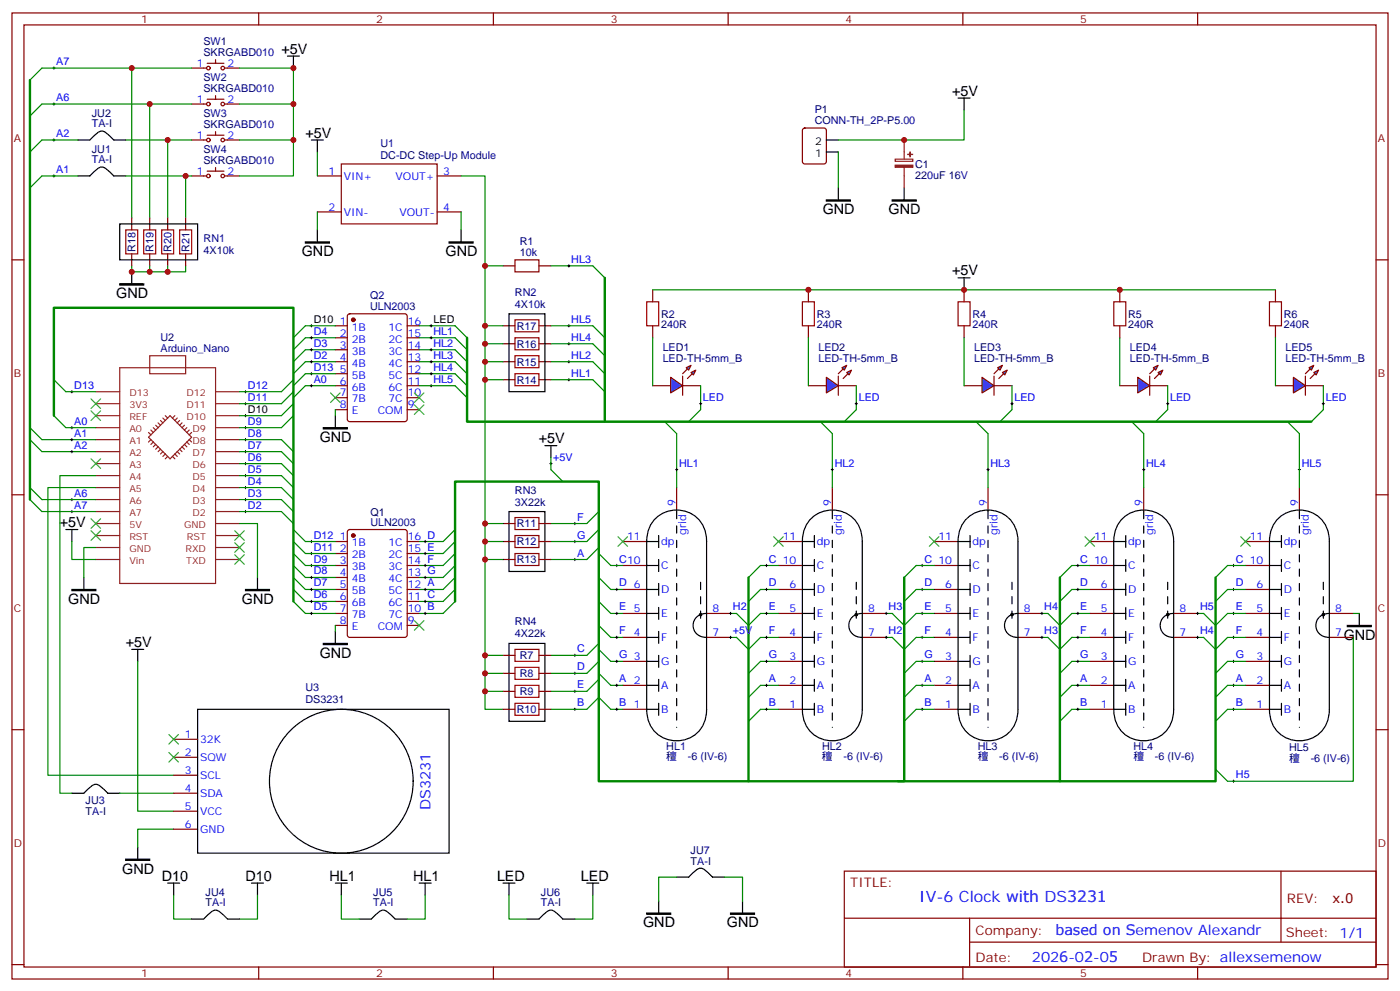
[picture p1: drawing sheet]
<svg xmlns="http://www.w3.org/2000/svg" width="412mm" height="292mm" viewBox="0 0 412 292" stroke-linecap="round" stroke-linejoin="round" font-family="sans-serif">
<g fill="none" stroke="#870000" stroke-width=".35">
<path d="M3.5 3.8h405.4v284.3h-405.4zM7.1 7.3h398.2v277.3h-398.2zM61 18.6h5M63.5 17.6v1M76.2 3.8v3.5M145.3 3.8v3.5M214.5 3.8v3.5M283.6 3.8v3.5M352.8 3.8v3.5M56.4 20h4.3M56.4 30.6h4.3M61 29.2h5"/>
<path d="M61 39.8h5M63.5 28.2v1M63.5 38.7v1.1M66.3 20h4.3M66.3 30.6h4.3M56.4 51.8h4.3M56.4 41.2h4.3M61 50.4h5M63.5 49.3v1.1M66.3 51.8h4.3M66.3 41.2h4.3M93.5 51.8h7"/>
<path d="M100.5 48.3h28.3v17.6h-28.3zM128.8 51.8h7M3.5 76.5h3.6M93.5 62.4h7M128.8 62.4h7M148.2 78.2h3.5M158.7 78.2h3.6M405.3 76.5h3.6M98.8 95.9h3.5M98.8 99.4h3.5M102.5 92.6l.5-.2h16.2l.7 .4v30.6l-.4 .7h-16.5l-.6-.5-.1-30.5zM119.9 95.9h3.6"/>
<path d="M119.9 99.4h3.6M98.8 102.9h3.5M98.8 106.5h3.5M98.8 110h3.5M98.8 113.5h3.5M98.8 117.1h3.5M119.9 102.9h3.6M119.9 106.5h3.6M119.9 110h3.6M119.9 113.5h3.6M119.9 117.1h3.6M192.3 113.5h5.3"/>
<path d="M201.1 113.5h5.3M98.8 120.6h3.5M119.9 120.6h3.6M3.5 145.6h3.6M98.8 159.4h3.5M102.5 156.1l.5-.2h16.2l.7 .4v30.6l-.4 .7h-16.5l-.6-.5-.1-30.5zM119.9 159.4h3.6M183.4 159.4h7.1M199.3 143.5v7.1M229.3 159.4h7.1M245.2 143.5v7.1M275.2 159.4h7"/>
<path d="M291 143.5v7.1M321 159.4h7.1M336.9 143.5v7.1M366.9 159.4h7M382.8 143.5v7.1M405.3 145.6h3.6M98.8 173.5h3.5M98.8 166.4h3.5M98.8 162.9h3.5M98.8 170h3.5M98.8 177h3.5M119.9 173.5h3.6"/>
<path d="M119.9 166.4h3.6M119.9 162.9h3.6M119.9 170h3.6M119.9 177h3.6M183.4 173.5h7.1M183.4 166.4h7.1M229.3 173.5h7.1M229.3 166.4h7.1M275.2 173.5h7M275.2 166.4h7M321 173.5h7.1M321 166.4h7.1"/>
<path d="M366.9 173.5h7M366.9 166.4h7M98.8 180.6h3.5M98.8 184.1h3.5M119.9 180.6h3.6M119.9 184.1h3.6M183.4 194.7h7.1M183.4 187.6h7.1M183.4 180.6h7.1M208.1 187.6h7.1M208.1 180.6h7.1M229.3 194.7h7.1"/>
<path d="M229.3 187.6h7.1M229.3 180.6h7.1M254 187.6h7.1M254 180.6h7.1M275.2 194.7h7M275.2 187.6h7M275.2 180.6h7M299.9 187.6h7M299.9 180.6h7M321 194.7h7.1M321 187.6h7.1M321 180.6h7.1"/>
<path d="M345.7 187.6h7.1M345.7 180.6h7.1M366.9 194.7h7M366.9 187.6h7M366.9 180.6h7M391.6 187.6h7M391.6 180.6h7M3.5 214.8h3.6M183.4 208.8h7.1M183.4 201.7h7.1M229.3 208.8h7.1M229.3 201.7h7.1"/>
<path d="M275.2 208.8h7M275.2 201.7h7M321 208.8h7.1M321 201.7h7.1M366.9 208.8h7M366.9 201.7h7M405.3 214.8h3.6M248.7 256.4h156.6v28.2h-156.6zM377.3 256.4v20.9M248.7 270.2h156.5M285.6 277.3h119.6M285.6 270.2v14.2"/>
<path d="M3.5 283.9h3.6M76.2 284.6v3.5M145.3 284.6v3.5M214.5 284.6v3.5M283.6 284.6v3.5M352.8 284.6v3.5M405.3 283.9h3.6"/>
<circle cx="61.4" cy="30.6" r=".53"/>
<circle cx="61.4" cy="20" r=".53"/>
<circle cx="65.6" cy="30.6" r=".53"/>
<circle cx="65.6" cy="20" r=".53"/>
<circle cx="61.4" cy="41.2" r=".53"/>
<circle cx="61.4" cy="51.8" r=".53"/>
<circle cx="65.6" cy="41.2" r=".53"/>
<circle cx="65.6" cy="51.8" r=".53"/>
</g>
<g fill="none" stroke="#8c2424" stroke-width=".35">
<path d="M28.2 118.8h7.1M28.2 115.3h7.1M35.3 108.2h28.2v63.5h-28.2zM44.1 104.7h10.6v5.3h-10.6zM63.5 118.8h7.1M63.5 115.3h7.1M28.2 122.3h7.1M28.2 125.9h7.1M28.2 129.4h7.1M28.2 132.9h7.1M28.2 136.5h7.1M28.2 140h7.1"/>
<path d="M43.7 128.7l6.4-6.4 6.3 6.4-6.3 6.3zM43.7 127.3l.7 .7M44.4 126.6l.8 .7M44.4 129.4l-.7 .7M45.2 125.9l.7 .7M45.2 130.1l-.8 .7M45.9 125.2l.7 .7M45.9 130.8l-.7 .7M46.6 124.5l.7 .7M46.6 131.5l-.7 .7M47.3 123.8l.7 .7M47.3 132.2l-.7 .7"/>
<path d="M48 123l.7 .8M48 132.9l-.7 .7M48.7 122.3l.7 .7M48.7 133.6l-.7 .7M49.4 134.3l-.7 .7M50.8 134.3l.7 .7M51.5 133.6l.7 .7M51.5 122.3l-.7 .7M52.2 123l-.7 .8M52.2 132.9l.7 .7M52.9 132.2l.7 .7M52.9 123.8l-.7 .7"/>
<path d="M53.6 131.5l.7 .7M53.6 124.5l-.7 .7M54.3 130.8l.7 .7M54.3 125.2l-.7 .7M55 130.1l.7 .7M55 125.9l-.7 .7M55.7 129.4l.7 .7M55.7 126.6l-.7 .7M56.4 127.3l-.7 .7M63.5 122.3h7.1M63.5 125.9h7.1M63.5 129.4h7.1"/>
<path d="M63.5 132.9h7.1M63.5 136.5h7.1M63.5 140h7.1M28.2 143.5h7.1M28.2 147h7.1M28.2 150.6h7.1M28.2 154.1h7.1M28.2 157.6h7.1M63.5 143.5h7.1M63.5 147h7.1M63.5 150.6h7.1M63.5 154.1h7.1"/>
<path d="M63.5 157.6h7.1M28.2 161.1h7.1M28.2 164.7h7.1M63.5 161.1h7.1M63.5 164.7h7.1"/>
</g>
<g fill="none" stroke="#000" stroke-width=".35">
<path d="M91.7 41.2h3.5M93.5 41.2v3.5M93.5 67.7v3.5M135.8 67.7v3.5M98.8 122.3v3.6M19.4 155.9h3.5M21.2 155.9v3.5M190.5 159.4a8.8 8.8 0 0 1 8.8-9.3 8.8 8.8 0 0 1 8.8 9.3v49.4a8.8 8.8 0 0 1-8.8 9.2 8.8 8.8 0 0 1-8.8-9.2M190.5 159.4v49.4M194 157.6v1.8h-3.5M194 159.4v1.7M236.4 159.4a8.8 8.8 0 0 1 8.8-9.3 8.8 8.8 0 0 1 8.8 9.3v49.4a8.8 8.8 0 0 1-8.8 9.2 8.8 8.8 0 0 1-8.8-9.2"/>
<path d="M236.4 159.4v49.4M239.9 157.6v1.8h-3.5M239.9 159.4v1.7M282.2 159.4a8.8 8.8 0 0 1 8.8-9.3 8.8 8.8 0 0 1 8.9 9.3v49.4a8.8 8.8 0 0 1-8.9 9.2 8.8 8.8 0 0 1-8.8-9.2M282.2 159.4v49.4M285.8 157.6v1.8h-3.6M285.8 159.4v1.7M328.1 159.4a8.8 8.8 0 0 1 8.8-9.3 8.8 8.8 0 0 1 8.8 9.3v49.4a8.8 8.8 0 0 1-8.8 9.2 8.8 8.8 0 0 1-8.8-9.2M328.1 159.4v49.4M331.6 157.6v1.8h-3.5M331.6 159.4v1.7M373.9 159.4a8.8 8.8 0 0 1 8.9-9.3 8.8 8.8 0 0 1 8.8 9.3v49.4a8.8 8.8 0 0 1-8.8 9.2 8.8 8.8 0 0 1-8.9-9.2"/>
<path d="M373.9 159.4v49.4M377.5 157.6v1.8h-3.6M377.5 159.4v1.7M24.7 170v3.5M75.8 170v3.5M194 171.7v1.8h-3.5M194 178.8v1.8h-3.5M194 164.7v1.7h-3.5M194 166.4v1.8M194 173.5v1.8M239.9 171.7v1.8h-3.5M239.9 178.8v1.8h-3.5"/>
<path d="M239.9 164.7v1.7h-3.5M239.9 166.4v1.8M239.9 173.5v1.8M285.8 171.7v1.8h-3.6M285.8 178.8v1.8h-3.6M285.8 164.7v1.7h-3.6M285.8 166.4v1.8M285.8 173.5v1.8M331.6 171.7v1.8h-3.5M331.6 178.8v1.8h-3.5M331.6 164.7v1.7h-3.5M331.6 166.4v1.8"/>
<path d="M331.6 173.5v1.8M377.5 171.7v1.8h-3.6M377.5 178.8v1.8h-3.6M377.5 164.7v1.7h-3.6M377.5 166.4v1.8M377.5 173.5v1.8M38.8 191.1h3.5M40.6 191.1v3.6M98.8 185.8v3.6M194 185.8v1.8h-3.5M194 192.9v1.8h-3.5M194 200v1.7h-3.5"/>
<path d="M194 180.6v1.7M194 187.6v1.8M194 194.7v1.7M208.1 180.6a3.6 3.6 0 0 0-3.9 3.5 3.6 3.6 0 0 0 3.9 3.5M239.9 185.8v1.8h-3.5M239.9 192.9v1.8h-3.5M239.9 200v1.7h-3.5M239.9 180.6v1.7M239.9 187.6v1.8M239.9 194.7v1.7M254 180.6a3.6 3.6 0 0 0-4 3.5 3.6 3.6 0 0 0 4 3.5M285.8 185.8v1.8h-3.6"/>
<path d="M285.8 192.9v1.8h-3.6M285.8 200v1.7h-3.6M285.8 180.6v1.7M285.8 187.6v1.8M285.8 194.7v1.7M299.9 180.6a3.6 3.6 0 0 0-4 3.5 3.6 3.6 0 0 0 4 3.5M331.6 185.8v1.8h-3.5M331.6 192.9v1.8h-3.5M331.6 200v1.7h-3.5M331.6 180.6v1.7M331.6 187.6v1.8M331.6 194.7v1.7"/>
<path d="M345.7 180.6a3.6 3.6 0 0 0-3.9 3.5 3.6 3.6 0 0 0 3.9 3.5M377.5 185.8v1.8h-3.6M377.5 192.9v1.8h-3.6M377.5 200v1.7h-3.6M377.5 180.6v1.7M377.5 187.6v1.8M377.5 194.7v1.7M391.6 180.6a3.6 3.6 0 0 0-4 3.5 3.6 3.6 0 0 0 4 3.5M400.4 180.6v3.5M194 207v1.8h-3.5M194 201.7v1.8M194 208.8v1.7"/>
<path d="M239.9 207v1.8h-3.5M239.9 201.7v1.8M239.9 208.8v1.7M285.8 207v1.8h-3.6M285.8 201.7v1.8M285.8 208.8v1.7M331.6 207v1.8h-3.5M331.6 201.7v1.8M331.6 208.8v1.7M377.5 207v1.8h-3.6M377.5 201.7v1.8M377.5 208.8v1.7"/>
<path d="M40.6 249.3v3.6"/>
</g>
<path d="M199.3 150.6v63.5M245.2 150.6v63.5M291 150.6v63.5M336.9 150.6v63.5M382.8 150.6v63.5M206.4 171.4v10.6M252.2 171.4v10.6M298.1 171.4v10.6M344 171.4v10.6M389.8 171.4v10.6" fill="none" stroke="#000" stroke-width=".35" stroke-dasharray="2.1 2.1"/>
<g fill="#000" stroke="#000" stroke-width=".35">
<path d="M90 71.2h7v.3h-7zM132.3 71.2h7v.3h-7zM95.2 125.9h7.1v.3h-7.1zM21.2 173.5h7v.3h-7zM72.3 173.5h7.1v.3h-7.1zM95.2 189.4h7.1v.3h-7.1zM396.9 184.1h7v.3h-7zM37 252.9h7.1v.3h-7.1z"/>
<circle cx="206.4" cy="180.9" r=".35"/>
<circle cx="252.2" cy="180.9" r=".35"/>
<circle cx="298.1" cy="180.9" r=".35"/>
<circle cx="344" cy="180.9" r=".35"/>
<circle cx="389.8" cy="180.9" r=".35"/>
</g>
<g fill="#870000" stroke="#870000" stroke-width=".35">
<circle cx="104.1" cy="157.6" r=".53"/>
<circle cx="104.1" cy="94.1" r=".53"/>
</g>
<g fill="none" stroke="#008700" stroke-width=".35">
<path d="M93.5 44.7v7.1M93.5 62.4v5.3M135.8 62.4v5.3M162.3 78.2h12.3l3.6 3.6M98.8 95.9h-8.8l-3.6 3.5M98.8 99.4h-8.8l-3.6 3.5M123.5 95.9h10.6l3.5 3.5M123.5 99.4h10.6l3.5 3.5M15.9 111.8l3.5 3.5h8.8M86.4 111.8l-3.5 3.5h-12.3M86.4 115.3l-3.5 3.5h-12.3M86.4 118.8l-3.5 3.5h-12.3"/>
<path d="M90 113.5h8.8M98.8 102.9h-8.8l-3.6 3.6M98.8 106.5h-8.8l-3.6 3.5M98.8 110h-8.8l-3.6 3.5M123.5 102.9h10.6l3.5 3.6M123.5 106.5h10.6l3.5 3.5M123.5 110h10.6l3.5 3.5M8.8 125.9l3.5 3.5h15.9M8.8 129.4l3.5 3.5h15.9M70.6 140h12.3l3.5 3.5M70.6 136.5h12.3l3.5 3.5M70.6 132.9h12.3l3.5 3.6"/>
<path d="M70.6 129.4h12.3l3.5 3.5M86.4 122.3l-3.5 3.6h-12.3M195.8 124.1l3.5 3.5v15.9M241.7 124.1l3.5 3.5v15.9M287.5 124.1l3.5 3.5v15.9M333.4 124.1l3.5 3.5v15.9M379.2 124.1l3.6 3.5v15.9M8.8 143.5l3.5 3.5M21.2 159.4v5.3h7M70.6 154.1h5.2v15.9M70.6 150.6h12.3l3.5 3.5M70.6 147h12.3l3.5 3.6"/>
<path d="M70.6 143.5h12.3l3.5 3.5M86.4 155.9l3.6 3.5h8.8M86.4 159.4l3.6 3.5h8.8M134.1 159.4l-3.6 3.5h-7M134.1 155.9l-3.6 3.5h-7M28.2 161.1h-3.5v8.9M86.4 162.9l3.6 3.5h8.8M86.4 170l3.6 3.5h8.8M86.4 177l3.6 3.6h8.8M86.4 166.4l3.6 3.6h8.8M86.4 173.5l3.6 3.5h8.8M134.1 162.9l-3.6 3.5h-7"/>
<path d="M134.1 170l-3.6 3.5h-7M134.1 177l-3.6 3.6h-7M134.1 173.5l-3.6 3.5h-7M134.1 166.4l-3.6 3.6h-7M176.4 170l3.5 3.5h3.5M176.4 177l3.5 3.6h3.5M229.3 166.4h-5.3l-3.5 3.6M229.3 173.5h-5.3l-3.5 3.5M321 166.4h-5.3l-3.5 3.6M321 173.5h-5.3l-3.5 3.5M366.9 166.4h-5.3l-3.5 3.6M366.9 173.5h-5.3l-3.5 3.5"/>
<path d="M176.4 184.1l3.5 3.5h3.5M176.4 191.1l3.5 3.6h3.5M176.4 198.2l3.5 3.5h3.5M215.2 180.6h1.8l3.5 3.5 3.5-3.5h5.3M215.2 187.6h1.8l3.5 3.5 3.5-3.5h5.3M229.3 194.7h-5.3l-3.5 3.5M261.1 180.6h1.7l3.5 3.5M261.1 187.6h1.7l3.5 3.5M306.9 180.6h1.8l3.5 3.5 3.5-3.5h5.3M306.9 187.6h1.8l3.5 3.5 3.5-3.5h5.3M321 194.7h-5.3l-3.5 3.5M352.8 180.6h1.7l3.6 3.5 3.5-3.5h5.3"/>
<path d="M352.8 187.6h1.7l3.6 3.5 3.5-3.5h5.3M366.9 194.7h-5.3l-3.5 3.5M176.4 205.2l3.5 3.6h3.5M229.3 201.7h-5.3l-3.5 3.5M229.3 208.8h-5.3l-3.5 3.5M321 201.7h-5.3l-3.5 3.5M321 208.8h-5.3l-3.5 3.5M366.9 201.7h-5.3l-3.5 3.5M366.9 208.8h-5.3l-3.5 3.5M358.1 226.4l3.5 3.5"/>
</g>
<path d="M178.2 81.8v42.3M220.5 170v59.9" fill="none" stroke="#008700" stroke-width=".71"/>
<g fill="none" stroke="#000" stroke-width=".29">
<path d="M15.5 30.6h.7M15.9 30.3v.7M15.5 51.8h.7M15.5 41.2h.7M15.9 40.9v.7M15.9 51.4v.7M167.2 78.2h.7M167.6 77.9v.7M91.4 95.9h.7M91.7 95.5v.7M126.6 95.9h.8M126.6 99.4h.8"/>
<path d="M127 95.5v.7M127 99.1v.7M167.2 95.9h.7M167.6 95.5v.7M20.8 115.3h.7M21.2 114.9v.7M72 118.8h.7M72 115.3h.7M72.3 114.9v.7M72.3 118.5v.7M91.4 110h.7M91.4 113.5h.7"/>
<path d="M91.7 109.6v.7M91.7 113.2v.7M126.6 110h.8M126.6 113.5h.8M126.6 102.9h.8M127 102.6v.7M127 109.6v.7M127 113.2v.7M167.2 111.8h.7M167.2 106.5h.7M167.2 101.2h.7M167.6 100.8v.7"/>
<path d="M167.6 106.1v.7M167.6 111.4v.7M20.8 129.4h.7M20.8 132.9h.7M20.8 125.9h.7M21.2 125.5v.7M21.2 129v.8M21.2 132.6v.7M72 129.4h.7M72 132.9h.7M72 136.5h.7M72 140h.7"/>
<path d="M72 125.9h.7M72 122.3h.7M72.3 122v.7M72.3 125.5v.7M72.3 129v.8M72.3 132.6v.7M72.3 136.1v.7M72.3 139.6v.7M199 138.2h.7M199.3 137.9v.7M244.8 138.2h.7M245.2 137.9v.7"/>
<path d="M290.7 138.2h.7M291 137.9v.7M336.5 138.2h.8M336.9 137.9v.7M382.4 138.2h.7M382.8 137.9v.7M20.8 147h.7M21.2 146.7v.7M72 143.5h.7M72 147h.7M72 150.6h.7M72.3 143.2v.7"/>
<path d="M72.3 146.7v.7M72.3 150.2v.7M91.4 159.4h.7M91.7 159v.7M124.9 159.4h.7M125.2 159v.7M169 159.4h.7M169 154.1h.7M169.3 153.7v.7M169.3 159v.7M91.4 166.4h.7M91.4 162.9h.7"/>
<path d="M91.7 162.6v.7M91.7 166.1v.7M124.9 173.5h.7M124.9 166.4h.7M124.9 170h.7M124.9 162.9h.7M124.9 177h.7M125.2 162.6v.7M125.2 166.1v.7M125.2 169.6v.7M125.2 173.1v.7M125.2 176.7v.7"/>
<path d="M169 164.7h.7M169.3 164.3v.7M181.3 173.5h.7M181.3 166.4h.7M181.7 166.1v.7M181.7 173.1v.7M225.4 173.5h.7M225.4 166.4h.7M225.8 166.1v.7M225.8 173.1v.7M317.1 173.5h.8M317.1 166.4h.8"/>
<path d="M317.5 166.1v.7M317.5 173.1v.7M363 173.5h.7M363 166.4h.7M363.4 166.1v.7M363.4 173.1v.7M124.9 180.6h.7M125.2 180.2v.7M169 198.2h.7M169 192.9h.7M169.3 192.5v.8M169.3 197.8v.7"/>
<path d="M181.3 194.7h.7M181.3 187.6h.7M181.3 180.6h.7M181.7 180.2v.7M181.7 187.3v.7M181.7 194.3v.7M225.4 194.7h.7M225.4 187.6h.7M225.4 180.6h.7M225.8 180.2v.7M225.8 187.3v.7M225.8 194.3v.7"/>
<path d="M317.1 194.7h.8M317.1 187.6h.8M317.1 180.6h.8M317.5 180.2v.7M317.5 187.3v.7M317.5 194.3v.7M363 194.7h.7M363 187.6h.7M363 180.6h.7M363.4 180.2v.7M363.4 187.3v.7M363.4 194.3v.7"/>
<path d="M169 208.8h.7M169 203.5h.7M169.3 203.1v.7M169.3 208.4v.7M181.3 208.8h.7M181.3 201.7h.7M181.7 201.4v.7M181.7 208.4v.7M225.4 208.8h.7M225.4 201.7h.7M225.8 201.4v.7M225.8 208.4v.7"/>
<path d="M317.1 208.8h.8M317.1 201.7h.8M317.5 201.4v.7M317.5 208.4v.7M363 208.8h.7M363 201.7h.7M363.4 201.4v.7M363.4 208.4v.7"/>
</g>
<g fill="none" stroke="#3c3" stroke-width=".35">
<path d="M26.8 117.4l2.8 2.8M29.6 117.4l-2.8 2.8M26.8 120.9l2.8 2.9M29.6 120.9l-2.8 2.9M26.8 156.2l2.8 2.8M26.8 152.7l2.8 2.8M29.6 156.2l-2.8 2.8M29.6 152.7l-2.8 2.8M69.1 159.7l2.9 2.9M69.1 156.2l2.9 2.8M72 159.7l-2.9 2.9M72 156.2l-2.9 2.8"/>
<path d="M182 158l2.9 2.8M184.9 158l-2.9 2.8M227.9 158l2.8 2.8M230.7 158l-2.8 2.8M273.8 158l2.8 2.8M276.6 158l-2.8 2.8M319.6 158l2.8 2.8M322.4 158l-2.8 2.8M365.5 158l2.8 2.8M368.3 158l-2.8 2.8M69.1 163.3l2.9 2.8M72 163.3l-2.9 2.8"/>
</g>
<path d="M151.7 76.5h7v3.5h-7z" fill="none" stroke="#a10000" stroke-width=".35"/>
<g fill="#09f" stroke="#870000" stroke-width=".35">
<path d="M203.6 109.6l1.4-.7-.7 1.4z"/>
<path d="M202.1 108.2l1.5-.7-.8 1.4z"/>
</g>
<g fill="#870000" stroke="#870000" stroke-width=".35">
<path d="M203.9 110l-1.4 1.4z"/>
<path d="M201.1 110l1.4-1.4z"/>
</g>
<path d="M201.1 110.7v5.6z" fill="#f00" stroke="#870000" stroke-width=".35"/>
<path d="M197.6 111.1l3.5 2.4-3.5 2.1z" fill="#09f" stroke="#870000" stroke-width=".35"/>
<path d="M190.5 88.8h3.5v7.1h-3.5z" fill="none" stroke="#a10000" stroke-width=".35"/>
<path d="M192.3 85.3v3.5M192.3 95.9v3.5M238.1 113.5h5.3M246.9 113.5h5.3" fill="none" stroke="#870000" stroke-width=".35"/>
<path d="M192.3 99.4v14.1M206.4 113.5v7.1l-3.6 3.5" fill="none" stroke="#008700" stroke-width=".35"/>
<g fill="#09f" stroke="#870000" stroke-width=".35">
<path d="M249.4 109.6l1.4-.7-.7 1.4z"/>
<path d="M248 108.2l1.4-.7-.7 1.4z"/>
</g>
<g fill="#870000" stroke="#870000" stroke-width=".35">
<path d="M248.4 111.4l1.4-1.4z"/>
<path d="M246.9 110l1.5-1.4z"/>
</g>
<path d="M246.9 110.7v5.6z" fill="#f00" stroke="#870000" stroke-width=".35"/>
<path d="M243.4 111.1l3.5 2.4-3.5 2.1z" fill="#09f" stroke="#870000" stroke-width=".35"/>
<path d="M284 113.5h5.3M292.8 113.5h5.3" fill="none" stroke="#870000" stroke-width=".35"/>
<g fill="#09f" stroke="#870000" stroke-width=".35">
<path d="M295.3 109.6l1.4-.7-.7 1.4z"/>
<path d="M293.9 108.2l1.4-.7-.7 1.4z"/>
</g>
<g fill="#870000" stroke="#870000" stroke-width=".35">
<path d="M295.6 110l-1.4 1.4z"/>
<path d="M292.8 110l1.4-1.4z"/>
</g>
<path d="M292.8 110.7v5.6z" fill="#f00" stroke="#870000" stroke-width=".35"/>
<path d="M289.3 111.1l3.5 2.4-3.5 2.1z" fill="#09f" stroke="#870000" stroke-width=".35"/>
<path d="M329.8 113.5h5.3M338.7 113.5h5.3" fill="none" stroke="#870000" stroke-width=".35"/>
<g fill="#09f" stroke="#870000" stroke-width=".35">
<path d="M341.1 109.6l1.4-.7-.7 1.4z"/>
<path d="M339.7 108.2l1.4-.7-.7 1.4z"/>
</g>
<g fill="#870000" stroke="#870000" stroke-width=".35">
<path d="M340.1 111.4l1.4-1.4z"/>
<path d="M338.7 110l1.4-1.4z"/>
</g>
<path d="M338.7 110.7v5.6z" fill="#f00" stroke="#870000" stroke-width=".35"/>
<path d="M335.1 111.1l3.6 2.4-3.6 2.1z" fill="#09f" stroke="#870000" stroke-width=".35"/>
<path d="M375.7 113.5h5.3M384.5 113.5h5.3" fill="none" stroke="#870000" stroke-width=".35"/>
<g fill="#09f" stroke="#870000" stroke-width=".35">
<path d="M387 109.6l1.4-.7-.7 1.4z"/>
<path d="M385.6 108.2l1.4-.7-.7 1.4z"/>
</g>
<g fill="#870000" stroke="#870000" stroke-width=".35">
<path d="M385.9 111.4l1.4-1.4z"/>
<path d="M384.5 110l1.4-1.4z"/>
</g>
<path d="M384.5 110.7v5.6z" fill="#f00" stroke="#870000" stroke-width=".35"/>
<path d="M381 111.1l3.5 2.4-3.5 2.1z" fill="#09f" stroke="#870000" stroke-width=".35"/>
<g fill="none" stroke="#008700" stroke-width=".35">
<path d="M38.8 20v44.1M44.1 30.6v33.5M56.4 30.6h-44.1l-3.5 3.5M56.4 20h-44.1l-3.5 3.6M70.6 20h15.8v31.8h-15.8M70.6 30.6h15.8M284 32.4v8.8h-37.1M22.9 41.2h-10.6l-3.5 3.5M22.9 51.8h-10.6l-3.5 3.5M37 41.2h19.4M37 51.8h19.4M49.4 41.2v22.9"/>
<path d="M54.7 51.8v12.3M70.6 41.2h15.8M135.8 51.8h7.1v157h5.3M246.9 44.7v10.6M38.8 78.2v1.8h15.9v-1.8M44.1 78.2v1.8M49.4 78.2v1.8M142.9 78.2h5.3M142.9 95.9h5.3M162.3 95.9h12.3l3.6 3.5M192.3 85.3h183.4M238.1 99.4v14.1"/>
<path d="M284 99.4v14.1M329.8 99.4v14.1M375.7 99.4v14.1M86.4 113.5v1.8M90 113.5l-3.6 3.6M123.5 113.5h10.6l3.5 3.6M142.9 101.2h5.3M142.9 106.5h5.3M142.9 111.8h5.3M162.3 111.8h12.3l3.6 3.5M162.3 106.5h12.3l3.6 3.5M162.3 101.2h12.3l3.6 3.5"/>
<path d="M252.2 113.5v7.1l-3.5 3.5M298.1 113.5v7.1l-3.5 3.5M344 113.5v7.1l-3.6 3.5M389.8 113.5v7.1l-3.5 3.5M15.9 122.3l3.5 3.6h8.8M28.2 140h-10.6v93.5h3.6M98.8 120.6v1.7M162.3 134.7v3.5l3.5 3.5M8.8 147l3.5 3.6h15.9M12.3 147h15.9M28.2 143.5h-14.1v84.7h37.1M142.9 154.1h5.3"/>
<path d="M142.9 159.4h5.3M176.4 155.9l-3.5 3.5h-10.6M176.4 150.6l-3.5 3.5h-10.6M142.9 164.7h5.3M176.4 161.1l-3.5 3.6h-10.6M176.4 162.9l3.5 3.5h3.5M275.2 166.4h-5.3l-3.6 3.6M275.2 173.5h-5.3l-3.6 3.5M40.6 194.7v44.1h10.6M98.8 184.1v1.7M142.9 198.2h5.3M142.9 192.9h5.3"/>
<path d="M162.3 198.2h10.6l3.5-3.5v3.5M176.4 189.4l-3.5 3.5h-10.6M176.4 200l-3.5 3.5h-10.6M275.2 194.7h-5.3l-3.6 3.5M275.2 180.6h-5.3l-3.6 3.5M275.2 187.6h-5.3l-3.6 3.5M398.6 187.6v42.3h-37M398.6 180.6h1.8M142.9 203.5h5.3M176.4 205.2l-3.5 3.6h-10.6M275.2 208.8h-5.3l-3.6 3.5M275.2 201.7h-5.3l-3.6 3.5"/>
<path d="M35.3 233.5h15.9M51.2 244.1h-10.6v5.2M199.3 258.2h-5.3v7M213.4 258.2h5.3v7M51.2 263.5v7h5.2M75.8 263.5v7h-5.2M100.5 263.5v7h5.3M125.2 263.5v7h-5.3M149.9 263.5v7h5.3M174.6 263.5v7h-5.3"/>
</g>
<g fill="none" stroke="#a10000" stroke-width=".35">
<path d="M37 67.7h3.6v7h-3.6zM42.3 67.7h3.6v7h-3.6zM47.6 67.7h3.6v7h-3.6zM52.9 67.7h3.5v7h-3.5zM151.7 99.4h7v3.5h-7zM151.7 94.1h7v3.5h-7zM236.4 88.8h3.5v7.1h-3.5zM282.2 88.8h3.6v7.1h-3.6zM328.1 88.8h3.5v7.1h-3.5zM373.9 88.8h3.6v7.1h-3.6zM151.7 110h7v3.5h-7zM151.7 104.7h7v3.5h-7z"/>
<path d="M151.7 152.3h7v3.6h-7zM151.7 157.6h7v3.5h-7zM151.7 162.9h7v3.5h-7zM151.7 191.1h7v3.6h-7zM151.7 196.4h7v3.6h-7zM151.7 201.7h7v3.5h-7zM151.7 207h7v3.5h-7z"/>
</g>
<g fill="none" stroke="#870000" stroke-width=".35">
<path d="M236.6 37.9l.5-.2h5.6l.7 .4v9.5l-.4 .6-5.9 .1-.7-.5v-9.4zM38.8 64.1v3.6M38.8 74.7v3.5M44.1 64.1v3.6M44.1 74.7v3.5M49.4 64.1v3.6M49.4 74.7v3.5M54.7 64.1v3.6M54.7 74.7v3.5M148.2 95.9h3.5M158.7 95.9h3.6M238.1 85.3v3.5"/>
<path d="M238.1 95.9v3.5M284 85.3v3.5M284 95.9v3.5M329.8 85.3v3.5M329.8 95.9v3.5M375.7 85.3v3.5M375.7 95.9v3.5M148.2 111.8h3.5M148.2 106.5h3.5M148.2 101.2h3.5M158.7 111.8h3.6M158.7 106.5h3.6"/>
<path d="M158.7 101.2h3.6M148.2 154.1h3.5M148.2 159.4h3.5M158.7 154.1h3.6M158.7 159.4h3.6M148.2 164.7h3.5M158.7 164.7h3.6M148.2 192.9h3.5M148.2 198.2h3.5M158.7 192.9h3.6M158.7 198.2h3.6M51.2 217.6h7"/>
<path d="M148.2 203.5h3.5M148.2 208.8h3.5M158.7 203.5h3.6M158.7 208.8h3.6M51.2 222.9h7M51.2 228.2h7M51.2 233.5h7M51.2 238.8h7M51.2 244.1h7"/>
</g>
<g fill="none" stroke="#000" stroke-width=".35">
<path d="M84.7 16.5h3.5M86.4 16.5v3.5M282.2 28.9h3.6M284 28.9v3.5M22.9 51.8h3.6l.9-1a3.5 3.5 0 0 1 3.1-1.6l1.3 .9 1.7 1.7h3.5M22.9 41.2h3.6l.9-.9a3.5 3.5 0 0 1 3.1-1.6l1.3 .8 1.7 1.7h3.5M243.4 44.7h3.5M243.4 41.2h3.5M246.9 55.3v3.5M266.3 55.3v3.5M35.3 65.9h22.9v10.6h-22.9zM38.8 80v3.5"/>
<path d="M149.9 92.4h10.6v22.9h-10.6zM282.2 81.8h3.6M284 81.8v3.5M160.5 131.2h3.5M162.3 131.2v3.5M149.9 150.6h10.6v17.6h-10.6zM149.9 189.4h10.6v22.9h-10.6zM58.2 208.8h74.1v42.3h-74.1zM21.2 233.5h3.5l1-1a3.5 3.5 0 0 1 3.1-1.6l1.2 .9 1.7 1.7h3.6M49.4 259.9h3.5M51.2 259.9v3.6M74.1 259.9h3.5"/>
<path d="M75.8 259.9v3.6M98.8 259.9h3.5M100.5 259.9v3.6M123.5 259.9h3.5M125.2 259.9v3.6M148.2 259.9h3.5M149.9 259.9v3.6M172.9 259.9h3.5M174.6 259.9v3.6M199.3 258.2h3.5l1-1a3.5 3.5 0 0 1 3.1-1.6l1.3 .9 1.7 1.7h3.5M56.4 270.5h3.6l.9-.9a3.5 3.5 0 0 1 3.1-1.6l1.3 .8 1.7 1.7h3.6M105.8 270.5h3.6l.9-.9a3.5 3.5 0 0 1 3.1-1.6l1.3 .8 1.7 1.7h3.5"/>
<path d="M155.2 270.5h3.5l1-.9a3.5 3.5 0 0 1 3.1-1.6l1.3 .8 1.7 1.7h3.5M194 265.2v3.5M218.7 265.2v3.5"/>
<circle cx="100.5" cy="229.9" r="21.2"/>
</g>
<g fill="none" stroke="#000" stroke-width=".29">
<path d="M15.9 19.7v.7M15.5 20h.7M91.4 99.4h.7M91.7 99.1v.7M91.4 106.5h.7M91.4 102.9h.7M91.7 102.6v.7M91.7 106.1v.7M126.6 106.5h.8M127 106.1v.7M206 118.8h.7M206.4 118.5v.7"/>
<path d="M251.9 118.8h.7M252.2 118.5v.7M297.7 118.8h.7M298.1 118.5v.7M343.6 118.8h.7M344 118.5v.7M389.5 118.8h.7M389.8 118.5v.7M161.9 136.5h.7M162.3 136.1v.7M20.8 150.6h.7M21.2 150.2v.7"/>
<path d="M91.4 177h.7M91.4 173.5h.7M91.4 170h.7M91.7 169.6v.7M91.7 173.1v.7M91.7 176.7v.7M271.3 173.5h.7M271.3 166.4h.7M271.6 166.1v.7M271.6 173.1v.7M91.4 180.6h.7M91.7 180.2v.7"/>
<path d="M214.8 187.6h.7M214.8 180.6h.7M215.2 180.2v.7M215.2 187.3v.7M260.7 187.6h.7M260.7 180.6h.7M261.1 180.2v.7M261.1 187.3v.7M271.3 187.6h.7M271.3 180.6h.7M271.3 194.7h.7M271.6 180.2v.7"/>
<path d="M271.6 187.3v.7M271.6 194.3v.7M306.6 187.6h.7M306.6 180.6h.7M306.9 180.2v.7M306.9 187.3v.7M352.4 187.6h.7M352.4 180.6h.7M352.8 180.2v.7M352.8 187.3v.7M271.3 201.7h.7M271.3 208.8h.7"/>
<path d="M271.6 201.4v.7M271.6 208.4v.7M363 229.9h.7M363.4 229.6v.7"/>
</g>
<path d="M243.4 58.8h7.1v.4h-7.1zM262.8 58.8h7.1v.4h-7.1zM35.3 83.5h7v.4h-7zM190.5 268.7h7.1v.4h-7.1zM215.2 268.7h7v.4h-7z" fill="#000" stroke="#000" stroke-width=".35"/>
<path d="M8.8 23.6v123.4M137.6 99.4v24.7h248.7M15.9 122.3v-31.7h70.5v86.4M266.3 170v59.9h-1.7M312.2 170v59.9M358.1 170v59.9h-181.7v-88.2h-42.3v35.3" fill="none" stroke="#008700" stroke-width=".71"/>
<g fill="none" stroke="#3c3" stroke-width=".35">
<path d="M97.4 115.6l2.8 2.9M100.2 115.6l-2.8 2.9M122.1 115.6l2.8 2.9M122.1 119.2l2.8 2.8M124.9 115.6l-2.8 2.9M124.9 119.2l-2.8 2.8M26.8 135l2.8 2.9M29.6 135l-2.8 2.9M122.1 182.7l2.8 2.8M124.9 182.7l-2.8 2.8M49.7 216.2l2.9 2.8M52.6 216.2l-2.9 2.8"/>
<path d="M49.7 221.5l2.9 2.8M52.6 221.5l-2.9 2.8"/>
</g>
<path d="M263.7 46.8h5.2v.7h-5.2zM266.3 41.2v5.6M266.3 49.3v6" fill="none" stroke="#8c2424" stroke-width=".35"/>
<g fill="#8c2424" stroke="#8c2424" stroke-width=".35">
<path d="M263.7 48.6h5.2v.6h-5.2z"/>
<path d="M267.4 45.4l1.4 .1z"/>
<path d="M268.1 44.7v1.4z"/>
</g>
<g fill="#c00">
<circle cx="238.1" cy="85.3" r=".88"/>
<circle cx="284" cy="85.3" r=".88"/>
<circle cx="329.8" cy="85.3" r=".88"/>
<circle cx="86.4" cy="20" r=".88"/>
<circle cx="86.4" cy="30.6" r=".88"/>
<circle cx="86.4" cy="41.2" r=".88"/>
<circle cx="54.7" cy="51.8" r=".88"/>
<circle cx="49.4" cy="41.2" r=".88"/>
<circle cx="38.8" cy="20" r=".88"/>
<circle cx="266.3" cy="41.2" r=".88"/>
<circle cx="44.1" cy="30.6" r=".88"/>
<circle cx="44.1" cy="80" r=".88"/>
<circle cx="49.4" cy="80" r=".88"/>
<circle cx="142.9" cy="78.2" r=".88"/>
<circle cx="142.9" cy="95.9" r=".88"/>
<circle cx="142.9" cy="101.2" r=".88"/>
<circle cx="142.9" cy="106.5" r=".88"/>
<circle cx="142.9" cy="111.8" r=".88"/>
<circle cx="142.9" cy="154.1" r=".88"/>
<circle cx="142.9" cy="159.4" r=".88"/>
<circle cx="142.9" cy="164.7" r=".88"/>
<circle cx="142.9" cy="203.5" r=".88"/>
<circle cx="142.9" cy="198.2" r=".88"/>
<circle cx="142.9" cy="192.9" r=".88"/>
<circle cx="38.8" cy="80" r=".88"/>
</g>
<text font-size="4.6" fill="#00f" x="270.8" y="265.4">IV-6 Clock with DS3231</text>
<g font-size="4.2">
<text x="82.9" y="15.8">+5V</text>
<text x="280.5" y="28.2">+5V</text>
<text x="90" y="40.5">+5V</text>
<text x="242.4" y="63.1">GND</text>
<text x="261.8" y="63.1">GND</text>
<text x="88.9" y="75.4">GND</text>
<text x="131.2" y="75.4">GND</text>
<text x="280.5" y="81.1">+5V</text>
<text x="34.2" y="87.8">GND</text>
<text x="94.2" y="130.1">GND</text>
<text x="158.7" y="130.5">+5V</text>
<text x="17.6" y="155.2">+5V</text>
<text x="20.1" y="177.7">GND</text>
<text x="71.3" y="177.7">GND</text>
<text x="37" y="190.4">+5V</text>
<text x="395.8" y="188.3">GND</text>
<text x="94.2" y="193.6">GND</text>
<text x="36" y="257.1">GND</text>
<text x="47.6" y="259.2">D10</text>
<text x="72.3" y="259.2">D10</text>
<text x="97" y="259.2">HL1</text>
<text x="121.7" y="259.2">HL1</text>
<text x="146.4" y="259.2">LED</text>
<text x="171.1" y="259.2">LED</text>
<text x="189.4" y="273">GND</text>
<text x="214.1" y="273">GND</text>
</g>
<g font-size="4.2" fill="#00f">
<text x="126.8" y="238.4" transform="rotate(-90 126.8 238.4)">DS3231</text>
<text x="310.9" y="275.3">based on Semenov Alexandr</text>
<text x="304" y="283.2">2026-02-05</text>
</g>
<g font-size="3.9" fill="#800">
<text x="250.5" y="261">TITLE:</text>
<text x="379.1" y="265.7">REV:</text>
<text x="392.5" y="265.7">x.0</text>
<text x="287.4" y="275.2">Company:</text>
<text x="378.7" y="275.8">Sheet: 1/1</text>
<text x="287.4" y="283">Date:</text>
<text x="336.4" y="283">Drawn By: allexsemenow</text>
</g>
<g font-size="3.2" fill="#800">
<text x="41.6" y="6.8">1</text>
<text x="110.8" y="6.8">2</text>
<text x="179.9" y="6.8">3</text>
<text x="249.1" y="6.8">4</text>
<text x="318.2" y="6.8">5</text>
<text x="4.1" y="41.9">A</text>
<text x="405.9" y="41.9">A</text>
<text x="4.1" y="111.1">B</text>
<text x="405.9" y="111.1">B</text>
<text x="4.1" y="180.2">C</text>
<text x="405.9" y="180.2">C</text>
<text x="4.1" y="249.3">D</text>
<text x="405.9" y="249.3">D</text>
<text x="41.6" y="287.6">1</text>
<text x="110.8" y="287.6">2</text>
<text x="179.9" y="287.6">3</text>
<text x="249.1" y="287.6">4</text>
<text x="318.2" y="287.6">5</text>
</g>
<g font-size="3.2" fill="#000080">
<text x="59.9" y="16.5">SKRGABD010</text>
<text x="59.9" y="13.4">SW1</text>
<text x="59.9" y="24">SW2</text>
<text x="59.9" y="27.1">SKRGABD010</text>
<text x="27.1" y="34.3">JU2</text>
<text x="59.9" y="34.6">SW3</text>
<text x="240" y="33.4">P1</text>
<text x="27.1" y="37.5">TA-I</text>
<text x="59.9" y="37.7">SKRGABD010</text>
<text x="240" y="36.6">CONN-TH_2P-P5.00</text>
<text x="27.1" y="44.9">JU1</text>
<text x="59.9" y="45.1">SW4</text>
<text x="112.1" y="46.7">DC-DC Step-Up Module</text>
<text x="112.1" y="43.3">U1</text>
<text x="27.1" y="48.1">TA-I</text>
<text x="59.9" y="48.3">SKRGABD010</text>
<text x="269.6" y="52.6">220uF 16V</text>
<text x="269.6" y="49.4">C1</text>
<text x="60" y="71.2">RN1</text>
<text x="39.9" y="74.2" transform="rotate(-90 39.9 74.2)">R18</text>
<text x="45.2" y="74.2" transform="rotate(-90 45.2 74.2)">R19</text>
<text x="50.5" y="74.2" transform="rotate(-90 50.5 74.2)">R20</text>
<text x="55.8" y="74.2" transform="rotate(-90 55.8 74.2)">R21</text>
<text x="60" y="74.7">4X10k</text>
<text x="153.1" y="75.4">10k</text>
<text x="153.1" y="72.2">R1</text>
<text x="109" y="88">Q2</text>
<text x="151.7" y="87.1">RN2</text>
<text x="109" y="91.2">ULN2003</text>
<text x="151.7" y="90.6">4X10k</text>
<text x="194.7" y="93.5">R2</text>
<text x="240.6" y="93.5">R3</text>
<text x="286.5" y="93.5">R4</text>
<text x="332.3" y="93.5">R5</text>
<text x="378.2" y="93.5">R6</text>
<text x="47.3" y="100.4">U2</text>
<text x="152.2" y="97">R17</text>
<text x="194.7" y="96.7">240R</text>
<text x="240.6" y="96.7">240R</text>
<text x="286.5" y="96.7">240R</text>
<text x="332.3" y="96.7">240R</text>
<text x="378.2" y="96.7">240R</text>
<text x="47.3" y="103.6">Arduino_Nano</text>
<text x="152.2" y="107.6">R15</text>
<text x="152.2" y="102.3">R16</text>
<text x="195.2" y="106.5">LED-TH-5mm_B</text>
<text x="195.2" y="103.3">LED1</text>
<text x="241.1" y="106.5">LED-TH-5mm_B</text>
<text x="241.1" y="103.3">LED2</text>
<text x="286.9" y="106.5">LED-TH-5mm_B</text>
<text x="286.9" y="103.3">LED3</text>
<text x="332.8" y="106.5">LED-TH-5mm_B</text>
<text x="332.8" y="103.3">LED4</text>
<text x="378.6" y="106.5">LED-TH-5mm_B</text>
<text x="378.6" y="103.3">LED5</text>
<text x="152.2" y="112.9">R14</text>
<text x="151.7" y="148.8">3X22k</text>
<text x="151.7" y="145.3">RN3</text>
<text x="109.1" y="154.7">ULN2003</text>
<text x="109.1" y="151.7">Q1</text>
<text x="152.2" y="155.2">R11</text>
<text x="152.2" y="160.5">R12</text>
<text x="152.2" y="165.8">R13</text>
<text x="151.7" y="184.1">RN4</text>
<text x="151.7" y="187.6">4X22k</text>
<text x="153.1" y="194">R7</text>
<text x="90" y="203.5">U3</text>
<text x="153.1" y="199.3">R8</text>
<text x="90" y="207">DS3231</text>
<text x="152.2" y="209.9">R10</text>
<text x="153.1" y="204.6">R9</text>
<text x="196.3" y="220.9">HL1</text>
<text x="242.1" y="220.9">HL2</text>
<text x="288" y="220.9">HL3</text>
<text x="333.9" y="220.9">HL4</text>
<text x="379.7" y="221.1">HL5</text>
<text x="196.3" y="223.8">䆄ሀ-6 (IV-6)</text>
<text x="242.1" y="223.8">䆄ሀ-6 (IV-6)</text>
<text x="288" y="223.8">䆄ሀ-6 (IV-6)</text>
<text x="333.9" y="223.8">䆄ሀ-6 (IV-6)</text>
<text x="379.7" y="224.3">䆄ሀ-6 (IV-6)</text>
<text x="25.2" y="239.9">TA-I</text>
<text x="25.2" y="236.8">JU3</text>
<text x="203.4" y="251.3">JU7</text>
<text x="203.4" y="254.5">TA-I</text>
<text x="60.6" y="263.6">JU4</text>
<text x="110" y="263.6">JU5</text>
<text x="159.3" y="263.6">JU6</text>
<text x="60.6" y="266.8">TA-I</text>
<text x="110" y="266.8">TA-I</text>
<text x="159.3" y="266.8">TA-I</text>
</g>
<g font-size="3.2" fill="#00f">
<text x="16.6" y="19.2">A7</text>
<text x="58" y="19.7">1</text>
<text x="67" y="19.7">2</text>
<text x="16.6" y="29.7">A6</text>
<text x="58" y="30.3">1</text>
<text x="67" y="30.3">2</text>
<text x="16.6" y="40.3">A2</text>
<text x="58" y="40.9">1</text>
<text x="67" y="40.9">2</text>
<text x="16.6" y="50.9">A1</text>
<text x="58" y="51.4">1</text>
<text x="67" y="51.4">2</text>
<text x="96.8" y="51.4">1</text>
<text x="101.2" y="52.8">VIN+</text>
<text x="116.5" y="52.8">VOUT+</text>
<text x="130.5" y="51.4">3</text>
<text x="96.8" y="62">2</text>
<text x="101.2" y="63.4">VIN-</text>
<text x="117.7" y="63.4">VOUT-</text>
<text x="130.5" y="62">4</text>
<text x="168.3" y="77.4">HL3</text>
<text x="100.1" y="95.5">1</text>
<text x="120.1" y="95.5">16</text>
<text x="168.3" y="95">HL5</text>
<text x="92.4" y="98.5">D4</text>
<text x="100.1" y="99.1">2</text>
<text x="103.6" y="97.3">1B</text>
<text x="103.6" y="100.8">2B</text>
<text x="114.4" y="100.8">2C</text>
<text x="114.4" y="97.3">1C</text>
<text x="120.1" y="99.1">15</text>
<text x="127.7" y="98.5">HL1</text>
<text x="168.3" y="100.3">HL4</text>
<text x="92.4" y="105.6">D2</text>
<text x="92.4" y="102.1">D3</text>
<text x="100.1" y="102.6">3</text>
<text x="100.1" y="106.1">4</text>
<text x="103.6" y="104.4">3B</text>
<text x="103.6" y="107.9">4B</text>
<text x="114.4" y="107.9">4C</text>
<text x="114.4" y="104.4">3C</text>
<text x="120.1" y="106.1">13</text>
<text x="120.1" y="102.6">14</text>
<text x="127.7" y="102.1">HL2</text>
<text x="127.7" y="105.6">HL3</text>
<text x="168.3" y="105.6">HL2</text>
<text x="92.4" y="109.1">D13</text>
<text x="92.4" y="112.6">A0</text>
<text x="100.1" y="109.6">5</text>
<text x="100.1" y="113.2">6</text>
<text x="103.6" y="111.4">5B</text>
<text x="114.4" y="111.4">5C</text>
<text x="120.1" y="113.2">11</text>
<text x="120.1" y="109.6">12</text>
<text x="127.7" y="109.1">HL4</text>
<text x="127.7" y="112.6">HL5</text>
<text x="168.3" y="110.9">HL1</text>
<text x="21.9" y="114.4">D13</text>
<text x="73" y="117.9">D11</text>
<text x="73" y="114.4">D12</text>
<text x="100.1" y="116.7">7</text>
<text x="103.6" y="114.9">6B</text>
<text x="103.6" y="118.5">7B</text>
<text x="114.4" y="118.5">7C</text>
<text x="114.4" y="114.9">6C</text>
<text x="120.1" y="116.7">10</text>
<text x="207.1" y="117.9">LED</text>
<text x="252.9" y="117.9">LED</text>
<text x="298.8" y="117.9">LED</text>
<text x="344.7" y="117.9">LED</text>
<text x="390.5" y="117.9">LED</text>
<text x="21.9" y="125">A0</text>
<text x="73" y="125">D9</text>
<text x="100.1" y="120.2">8</text>
<text x="103.6" y="122">E</text>
<text x="111.3" y="122">COM</text>
<text x="120.1" y="120.2">9</text>
<text x="21.9" y="128.5">A1</text>
<text x="73" y="128.5">D8</text>
<text x="21.9" y="132">A2</text>
<text x="73" y="132">D7</text>
<text x="73" y="135.6">D6</text>
<text x="163" y="135.6">+5V</text>
<text x="200" y="137.3">HL1</text>
<text x="245.9" y="137.3">HL2</text>
<text x="291.7" y="137.3">HL3</text>
<text x="337.6" y="137.3">HL4</text>
<text x="383.5" y="137.3">HL5</text>
<text x="73" y="139.1">D5</text>
<text x="73" y="142.6">D4</text>
<text x="21.9" y="146.2">A6</text>
<text x="21.9" y="149.7">A7</text>
<text x="73" y="146.2">D3</text>
<text x="73" y="149.7">D2</text>
<text x="199" y="148.8" transform="rotate(-90 199 148.8)">9</text>
<text x="244.8" y="148.8" transform="rotate(-90 244.8 148.8)">9</text>
<text x="290.7" y="148.8" transform="rotate(-90 290.7 148.8)">9</text>
<text x="336.5" y="148.8" transform="rotate(-90 336.5 148.8)">9</text>
<text x="382.4" y="148.8" transform="rotate(-90 382.4 148.8)">9</text>
<text x="170" y="153.2">F</text>
<text x="92.4" y="158.5">D12</text>
<text x="100.1" y="159">1</text>
<text x="103.6" y="160.8">1B</text>
<text x="114.4" y="160.8">1C</text>
<text x="120.1" y="159">16 D</text>
<text x="170" y="158.5">G</text>
<text x="184.7" y="159">11</text>
<text x="194.7" y="160.4">dp</text>
<text x="202.1" y="157.4" transform="rotate(-90 202.1 157.4)">grid</text>
<text x="230.6" y="159">11</text>
<text x="240.6" y="160.4">dp</text>
<text x="248" y="157.4" transform="rotate(-90 248 157.4)">grid</text>
<text x="276.4" y="159">11</text>
<text x="286.5" y="160.4">dp</text>
<text x="293.9" y="157.4" transform="rotate(-90 293.9 157.4)">grid</text>
<text x="322.3" y="159">11</text>
<text x="332.3" y="160.4">dp</text>
<text x="339.7" y="157.4" transform="rotate(-90 339.7 157.4)">grid</text>
<text x="368.1" y="159">11</text>
<text x="378.2" y="160.4">dp</text>
<text x="385.6" y="157.4" transform="rotate(-90 385.6 157.4)">grid</text>
<text x="92.4" y="165.6">D9</text>
<text x="92.4" y="162">D11</text>
<text x="100.1" y="162.6">2</text>
<text x="100.1" y="166.1">3</text>
<text x="103.6" y="164.3">2B</text>
<text x="103.6" y="167.9">3B</text>
<text x="114.4" y="167.9">3C</text>
<text x="114.4" y="164.3">2C</text>
<text x="120.1" y="166.1">14 F</text>
<text x="120.1" y="162.6">15 E</text>
<text x="170" y="163.8">A</text>
<text x="182.4" y="165.6">C10</text>
<text x="194.7" y="167.5">C</text>
<text x="226.5" y="165.6">C 10</text>
<text x="240.6" y="167.5">C</text>
<text x="272.3" y="165.6">C 10</text>
<text x="286.5" y="167.5">C</text>
<text x="318.2" y="165.6">C 10</text>
<text x="332.3" y="167.5">C</text>
<text x="364.1" y="165.6">C 10</text>
<text x="378.2" y="167.5">C</text>
<text x="92.4" y="172.6">D7</text>
<text x="92.4" y="169.1">D8</text>
<text x="100.1" y="169.6">4</text>
<text x="100.1" y="173.1">5</text>
<text x="103.6" y="171.4">4B</text>
<text x="114.4" y="171.4">4C</text>
<text x="120.1" y="173.1">12 A</text>
<text x="120.1" y="169.6">13 G</text>
<text x="182.4" y="172.6">D 6</text>
<text x="226.5" y="172.6">D</text>
<text x="232.6" y="173.1">6</text>
<text x="272.3" y="172.6">D</text>
<text x="278.4" y="173.1">6</text>
<text x="318.2" y="172.6">D</text>
<text x="324.3" y="173.1">6</text>
<text x="364.1" y="172.6">D</text>
<text x="370.2" y="173.1">6</text>
<text x="92.4" y="179.7">D5</text>
<text x="92.4" y="176.1">D6</text>
<text x="100.1" y="176.7">6</text>
<text x="103.6" y="174.9">5B</text>
<text x="103.6" y="178.4">6B</text>
<text x="114.4" y="178.4">6C</text>
<text x="114.4" y="174.9">5C</text>
<text x="120.1" y="176.7">11 C</text>
<text x="182.4" y="179.7">E 5</text>
<text x="194.7" y="174.6">D</text>
<text x="215.9" y="179.7">H2</text>
<text x="226.5" y="179.7">E</text>
<text x="240.6" y="174.6">D</text>
<text x="261.8" y="179.7">H3</text>
<text x="272.3" y="179.7">E</text>
<text x="286.5" y="174.6">D</text>
<text x="307.6" y="179.7">H4</text>
<text x="318.2" y="179.7">E</text>
<text x="332.3" y="174.6">D</text>
<text x="353.5" y="179.7">H5</text>
<text x="364.1" y="179.7">E</text>
<text x="378.2" y="174.6">D</text>
<text x="100.1" y="180.2">7</text>
<text x="100.1" y="183.7">8</text>
<text x="103.6" y="182">7B</text>
<text x="103.6" y="185.5">E</text>
<text x="111.3" y="185.5">COM</text>
<text x="114.4" y="182">7C</text>
<text x="120.1" y="183.7">9</text>
<text x="120.1" y="180.2">10 B</text>
<text x="194.7" y="181.6">E</text>
<text x="209.9" y="180.2">8</text>
<text x="232.6" y="180.2">5</text>
<text x="240.6" y="181.6">E</text>
<text x="255.8" y="180.2">8</text>
<text x="278.4" y="180.2">5</text>
<text x="286.5" y="181.6">E</text>
<text x="301.6" y="180.2">8</text>
<text x="324.3" y="180.2">5</text>
<text x="332.3" y="181.6">E</text>
<text x="347.5" y="180.2">8</text>
<text x="370.2" y="180.2">5</text>
<text x="378.2" y="181.6">E</text>
<text x="393.3" y="180.2">8</text>
<text x="182.4" y="186.7">F</text>
<text x="186.7" y="187.3">4</text>
<text x="194.7" y="188.7">F</text>
<text x="209.9" y="187.3">7</text>
<text x="215.9" y="186.7">+5V</text>
<text x="226.5" y="186.7">F</text>
<text x="232.6" y="187.3">4</text>
<text x="240.6" y="188.7">F</text>
<text x="255.8" y="187.3">7</text>
<text x="261.8" y="186.7">H2</text>
<text x="272.3" y="186.7">F</text>
<text x="278.4" y="187.3">4</text>
<text x="286.5" y="188.7">F</text>
<text x="301.6" y="187.3">7</text>
<text x="307.6" y="186.7">H3</text>
<text x="318.2" y="186.7">F</text>
<text x="324.3" y="187.3">4</text>
<text x="332.3" y="188.7">F</text>
<text x="347.5" y="187.3">7</text>
<text x="353.5" y="186.7">H4</text>
<text x="364.1" y="186.7">F</text>
<text x="370.2" y="187.3">4</text>
<text x="378.2" y="188.7">F</text>
<text x="393.3" y="187.3">7</text>
<text x="170" y="197.3">D</text>
<text x="170" y="192">C</text>
<text x="182.4" y="193.8">G 3</text>
<text x="194.7" y="195.7">G</text>
<text x="226.5" y="193.8">G</text>
<text x="232.6" y="194.3">3</text>
<text x="240.6" y="195.7">G</text>
<text x="272.3" y="193.8">G</text>
<text x="278.4" y="194.3">3</text>
<text x="286.5" y="195.7">G</text>
<text x="318.2" y="193.8">G</text>
<text x="324.3" y="194.3">3</text>
<text x="332.3" y="195.7">G</text>
<text x="364.1" y="193.8">G</text>
<text x="370.2" y="194.3">3</text>
<text x="378.2" y="195.7">G</text>
<text x="170" y="202.6">E</text>
<text x="182.4" y="200.8">A 2</text>
<text x="194.7" y="202.8">A</text>
<text x="226.5" y="200.8">A</text>
<text x="232.6" y="201.4">2</text>
<text x="240.6" y="202.8">A</text>
<text x="272.3" y="200.8">A</text>
<text x="278.4" y="201.4">2</text>
<text x="286.5" y="202.8">A</text>
<text x="318.2" y="200.8">A</text>
<text x="324.3" y="201.4">2</text>
<text x="332.3" y="202.8">A</text>
<text x="364.1" y="200.8">A</text>
<text x="370.2" y="201.4">2</text>
<text x="378.2" y="202.8">A</text>
<text x="170" y="207.9">B</text>
<text x="182.4" y="207.9">B 1</text>
<text x="194.7" y="209.8">B</text>
<text x="226.5" y="207.9">B</text>
<text x="232.6" y="208.4">1</text>
<text x="240.6" y="209.8">B</text>
<text x="272.3" y="207.9">B</text>
<text x="278.4" y="208.4">1</text>
<text x="286.5" y="209.8">B</text>
<text x="318.2" y="207.9">B</text>
<text x="324.3" y="208.4">1</text>
<text x="332.3" y="209.8">B</text>
<text x="364.1" y="207.9">B</text>
<text x="370.2" y="208.4">1</text>
<text x="378.2" y="209.8">B</text>
<text x="54.4" y="217.2">1</text>
<text x="58.9" y="218.7">32K</text>
<text x="54.4" y="222.5">2</text>
<text x="54.4" y="227.8">3</text>
<text x="58.9" y="223.9">SQW</text>
<text x="54.4" y="233.1">4</text>
<text x="58.9" y="229.2">SCL</text>
<text x="364.1" y="229.1">H5</text>
<text x="54.4" y="238.4">5</text>
<text x="58.9" y="234.5">SDA</text>
<text x="58.9" y="239.8">VCC</text>
<text x="54.4" y="243.7">6</text>
<text x="58.9" y="245.1">GND</text>
</g>
<g font-size="3.2">
<text x="240.1" y="46.1">1</text>
<text x="240.1" y="42.6">2</text>
<text x="92.4" y="95">D10</text>
<text x="127.7" y="95">LED</text>
<text x="73" y="121.5">D10</text>
</g>
<g font-size="2.8" fill="#8d2323">
<text x="38.1" y="116.7">D13</text>
<text x="54.9" y="116.7">D12</text>
<text x="38.1" y="123.8">REF</text>
<text x="38.1" y="120.2">3V3</text>
<text x="54.9" y="120.2">D11</text>
<text x="54.9" y="123.8">D10</text>
<text x="38.1" y="130.8">A1</text>
<text x="38.1" y="127.3">A0</text>
<text x="56.7" y="127.3">D9</text>
<text x="56.7" y="130.8">D8</text>
<text x="38.1" y="137.9">A3</text>
<text x="38.1" y="134.3">A2</text>
<text x="56.7" y="134.3">D7</text>
<text x="56.7" y="137.9">D6</text>
<text x="38.1" y="141.4">A4</text>
<text x="56.7" y="141.4">D5</text>
<text x="38.1" y="148.4">A6</text>
<text x="38.1" y="144.9">A5</text>
<text x="56.7" y="144.9">D4</text>
<text x="56.7" y="148.4">D3</text>
<text x="38.1" y="155.5">5V</text>
<text x="38.1" y="152">A7</text>
<text x="54.2" y="155.5">GND</text>
<text x="56.7" y="152">D2</text>
<text x="38.1" y="159">RST</text>
<text x="55.1" y="159">RST</text>
<text x="38.1" y="166.1">Vin</text>
<text x="38.1" y="162.6">GND</text>
<text x="54.6" y="162.6">RXD</text>
<text x="54.8" y="166.1">TXD</text>
</g>
</svg>
